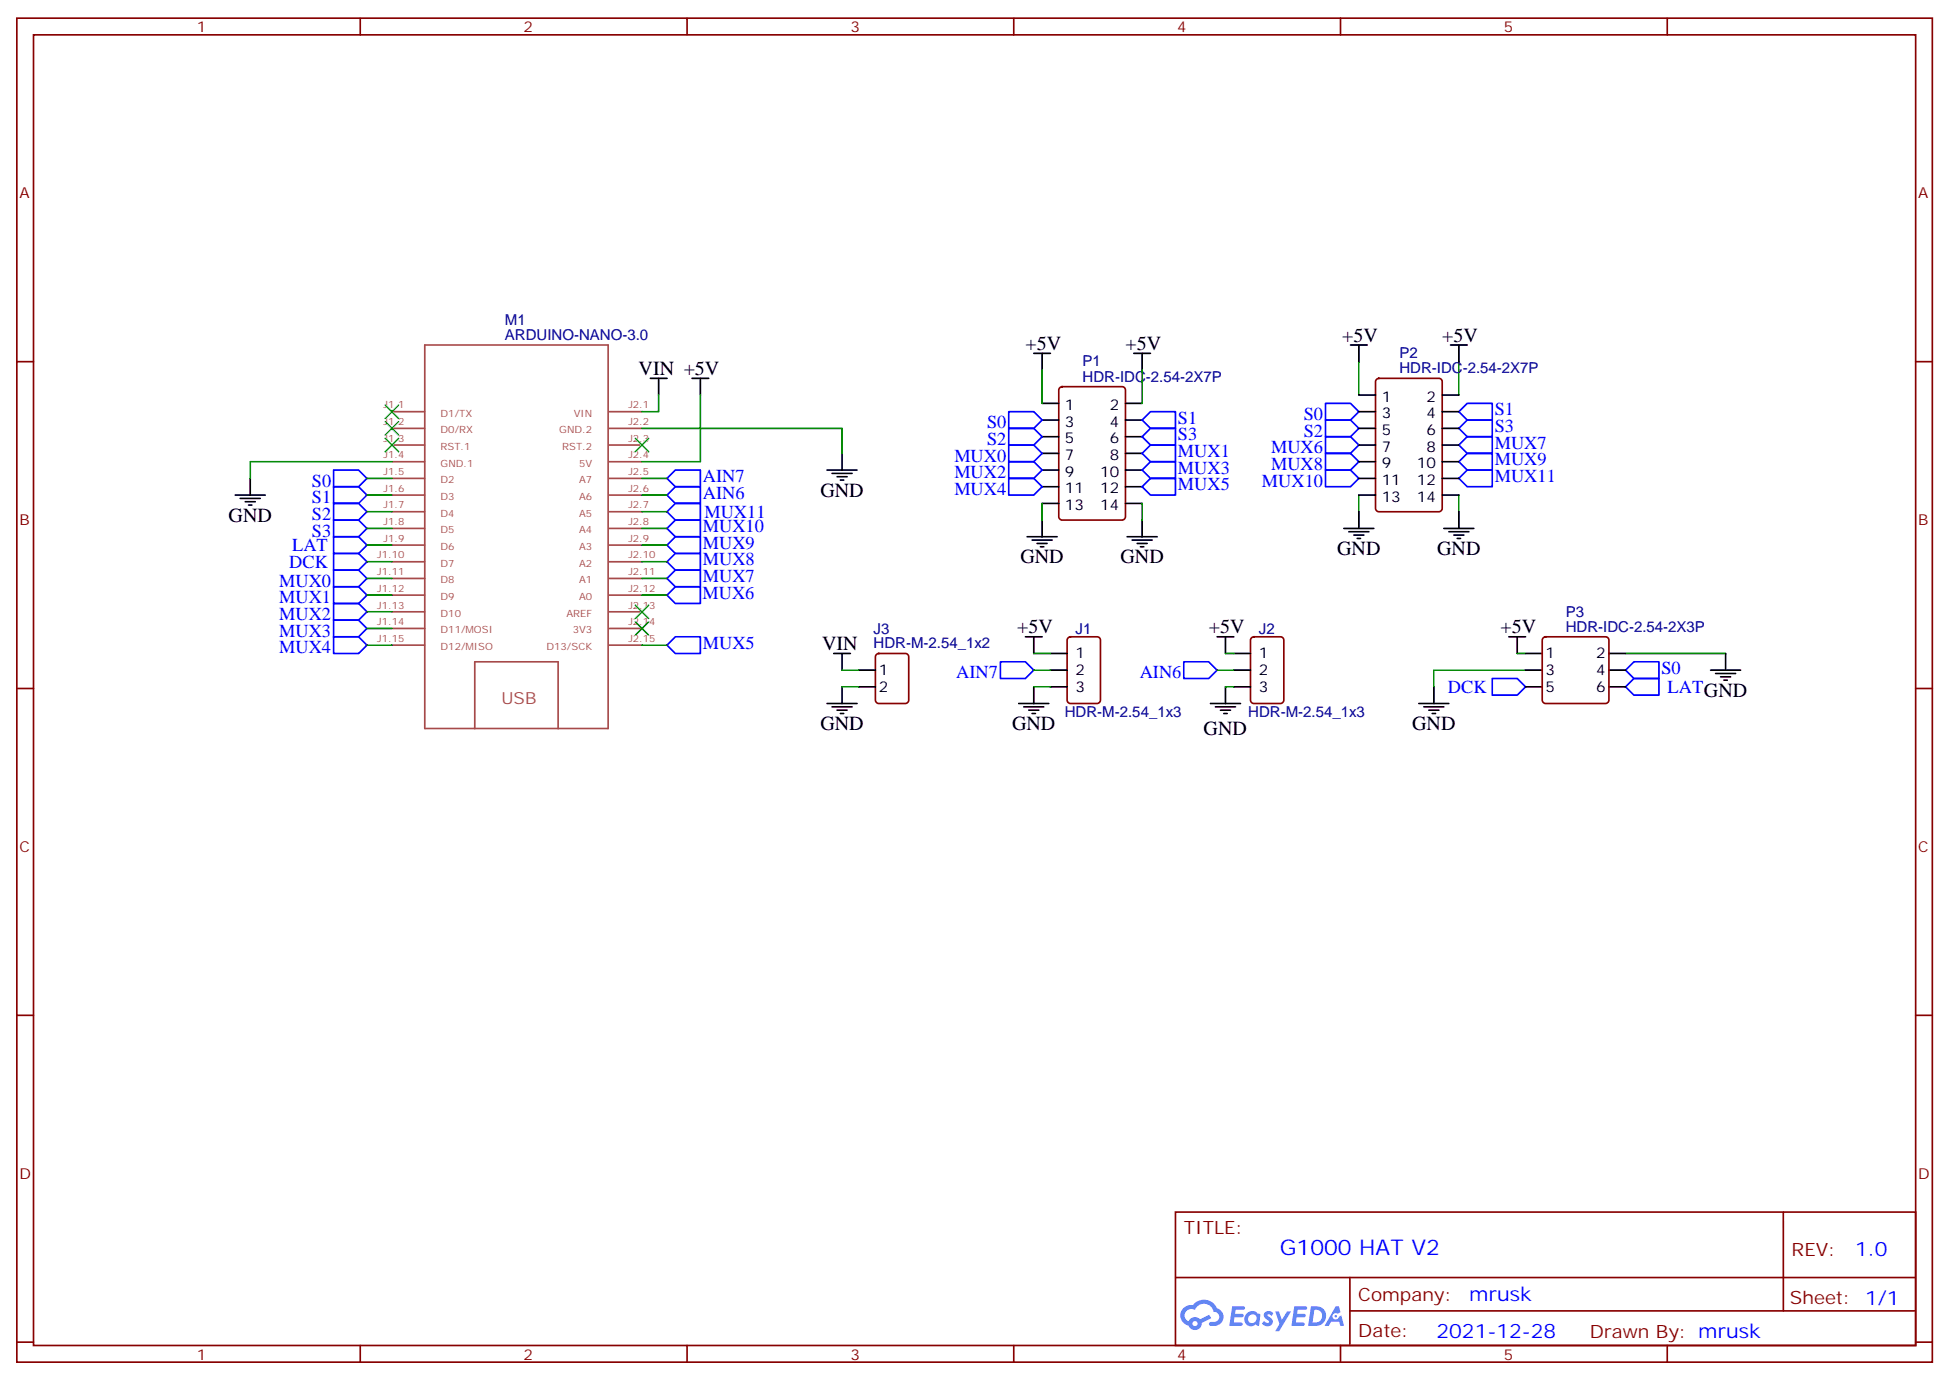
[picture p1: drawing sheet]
<svg xmlns="http://www.w3.org/2000/svg" width="412mm" height="292mm" viewBox="0 0 412 292" stroke-linecap="round" stroke-linejoin="round" font-family="sans-serif">
<g fill="none" stroke="#870000" stroke-width=".35">
<path d="M3.6 3.8h405.3v284.4h-405.3zM7.1 7.4h398.3v277.3h-398.3zM76.2 3.8v3.6M145.4 3.8v3.6M214.5 3.8v3.6M283.7 3.8v3.6M352.8 3.8v3.6M3.6 76.5h3.5M405.4 76.5h3.5M3.6 145.7h3.5M405.4 145.7h3.5M3.6 214.8h3.5"/>
<path d="M405.4 214.8h3.5M248.7 256.4h156.7v28.3h-156.7zM377.4 256.5v20.8M248.8 270.3h156.4M285.7 277.3h119.5M285.7 270.3v14.1M3.6 284h3.5M76.2 284.7v3.5M145.4 284.7v3.5M214.5 284.7v3.5M283.7 284.7v3.5M352.8 284.7v3.5"/>
<path d="M405.4 284h3.5"/>
</g>
<g fill="#5487ff">
<path d="M267.7 277.6a1.22 1.22 0 0 1 1.7 .3l-.3 .6a.47 .47 0 0 0-.4-.5 .47 .47 0 0 0-.5 .2l.1 .2a1.55 1.55 0 0 1 1 1.5 1.34 1.34 0 0 1-2.3 .1l.5-.5 .7 .4a.29 .29 0 0 0 .4-.3 .29 .29 0 0 0-.3-.3 1.04 1.04 0 0 1-.6-1.7z"/>
<path d="M260.7 276.4h2.1a.43 .43 0 0 1 .5 0 .43 .43 0 0 1 .1 .5l-.3 .2h-1.6l-.2 .9h1.6a.37 .37 0 0 1 .3 .4 .37 .37 0 0 1-.4 .3h-1.6l-.1 1.1h1.2a.43 .43 0 0 1 .5 .1 .43 .43 0 0 1 .1 .4l-.3 .2h-2.5z"/>
<path d="M273.9 276.4h2.1a.43 .43 0 0 1 .5 0 .43 .43 0 0 1 .1 .5l-.4 .2h-1.6l-.1 .9h1.5a.37 .37 0 0 1 .3 .4 .37 .37 0 0 1-.4 .3h-1.5l-.2 1.1h1.3a.43 .43 0 0 1 .5 .1 .43 .43 0 0 1 .1 .4l-.4 .2h-2.4z"/>
<path d="M282.6 276.4h.7l.4 1.2-.6 .3a.69 .69 0 0 0-1.1 .3 .69 .69 0 0 0 .5 1 .69 .69 0 0 0 .9-.6l.4-.3 .6 2.2h-.8l-.2-.9h-1.7l-.5 .9h-.9z"/>
<path d="M269.9 277.4h.7l.7 1.9 1.1-1.9h.8l-2.5 4.2h-.9l1-1.5z"/>
<path d="M277.4 276.4l-.6 4.1h1.4a2.11 2.11 0 0 0 2.4-2.1 2.11 2.11 0 0 0-2.5-2zM278.1 277.1a1.39 1.39 0 0 1 1.7 1.4 1.39 1.39 0 0 1-1.8 1.3h-.2z"/>
<path d="M263.7 278a1.47 1.47 0 0 0-.1 2.1 1.47 1.47 0 0 0 2.1 .1l.7 .3 .3-2.3-.1-.2-.5-.1a1.49 1.49 0 0 0-2.4 .1zM264.4 278.4a.92 .92 0 0 1 1.5 .5 .92 .92 0 0 1-1.2 1 .9 .9 0 0 1-.3-1.5z"/>
<path d="M250.4 276.7a2.18 2.18 0 0 0 1.1 3.8 1.44 1.44 0 0 0 1.7 .9 1.44 1.44 0 0 0 1.1-1.5l2-1-.4-.7-1.9 .9a1.47 1.47 0 0 0-2.5 .5 1.39 1.39 0 0 1-.6-2 1.39 1.39 0 0 1 2-.5 2.08 2.08 0 0 1 2.1-1.3 2.08 2.08 0 0 1 1.8 1.7 1.07 1.07 0 0 1 1.2 1 1.07 1.07 0 0 1-1 1.2h-.6a.43 .43 0 0 0-.6 .3 .43 .43 0 0 0 .4 .5 2 2 0 0 0 2.4-1 2 2 0 0 0-.6-2.5l-.5-.2a2.98 2.98 0 0 0-5.1-.7l-1 .1zM252.3 280a.55 .55 0 0 1 1.1 0 .55 .55 0 0 1-1.1 0z"/>
<circle cx="282.7" cy="278.5" r=".26"/>
</g>
<g fill="none" stroke="#a64a4a" stroke-width=".35">
<path d="M89.9 73h38.8v81.1h-38.8zM82.9 87.1h7M82.9 90.6h7M82.9 94.2h7M82.9 97.7h7M128.9 87.1h7M128.9 90.6h7M128.9 94.2h7M128.9 97.7h7M82.9 101.2h7M82.9 104.7h7M82.9 108.3h7"/>
<path d="M82.9 111.8h7M82.9 115.3h7M82.9 118.9h7M128.9 101.2h7M128.9 104.7h7M128.9 108.3h7M128.9 111.8h7M128.9 115.3h7M128.9 118.9h7M82.9 122.4h7M82.9 125.9h7M82.9 129.4h7"/>
<path d="M82.9 133h7M82.9 136.5h7M128.9 122.4h7M128.9 125.9h7M128.9 129.4h7M128.9 133h7M128.9 136.5h7M100.5 154.1v-14.1h17.6v14.1"/>
</g>
<g fill="none" stroke="#00f" stroke-width=".35">
<path d="M70.6 99.4h5.3l1.7 1.8-1.7 1.8h-5.3zM213.5 87.1h5.3l1.7 1.8-1.7 1.7h-5.3zM213.5 90.6h5.3l1.7 1.8-1.7 1.8h-5.3zM213.5 94.2h5.3l1.7 1.7-1.7 1.8h-5.3zM213.5 97.7h5.3l1.7 1.7-1.7 1.8h-5.3zM241.7 88.9l1.8-1.8h5.2v3.5h-5.2zM241.7 92.4l1.8-1.8h5.2v3.6h-5.2zM241.7 95.9l1.8-1.7h5.2v3.5h-5.2zM241.7 99.4l1.8-1.7h5.2v3.5h-5.2zM280.5 99.4h5.3l1.7 1.8-1.7 1.8h-5.3zM280.5 95.9h5.3l1.7 1.8-1.7 1.7h-5.3zM280.5 92.4h5.3l1.7 1.8-1.7 1.7h-5.3z"/>
<path d="M280.5 88.9h5.3l1.7 1.7-1.7 1.8h-5.3zM280.5 85.3h5.3l1.7 1.8-1.7 1.8h-5.3zM308.7 97.7l1.8-1.8h5.3v3.5h-5.3zM308.7 94.2l1.8-1.8h5.3v3.5h-5.3zM308.7 90.6l1.8-1.7h5.3v3.5h-5.3zM308.7 87.1l1.8-1.8h5.3v3.6h-5.3zM70.6 103h5.3l1.7 1.7-1.7 1.8h-5.3zM70.6 106.5h5.3l1.7 1.8-1.7 1.7h-5.3zM70.6 110h5.3l1.7 1.8-1.7 1.8h-5.3zM70.6 113.6h5.3l1.7 1.7-1.7 1.8h-5.3zM70.6 117.1h5.3l1.7 1.8-1.7 1.7h-5.3zM141.1 111.8l1.8-1.8h5.3v3.6h-5.3z"/>
<path d="M141.1 108.3l1.8-1.8h5.3v3.5h-5.3zM141.1 118.9l1.8-1.8h5.3v3.5h-5.3zM141.1 115.3l1.8-1.7h5.3v3.5h-5.3zM141.1 104.7l1.8-1.7h5.3v3.5h-5.3zM141.1 101.2l1.8-1.8h5.3v3.6h-5.3zM213.5 101.2h5.3l1.7 1.8-1.7 1.7h-5.3zM241.7 103l1.8-1.8h5.2v3.5h-5.2zM308.7 101.2l1.8-1.8h5.3v3.6h-5.3zM70.6 127.7h5.3l1.7 1.7-1.7 1.8h-5.3zM70.6 120.6h5.3l1.7 1.8-1.7 1.7h-5.3zM70.6 124.1h5.3l1.7 1.8-1.7 1.8h-5.3zM70.6 131.2h5.3l1.7 1.8-1.7 1.7h-5.3z"/>
<path d="M70.6 134.7h5.3l1.7 1.8-1.7 1.8h-5.3zM141.1 136.5l1.8-1.8h5.3v3.6h-5.3zM141.1 125.9l1.8-1.8h5.3v3.6h-5.3zM141.1 122.4l1.8-1.8h5.3v3.5h-5.3zM211.7 140h5.3l1.8 1.8-1.8 1.7h-5.3zM250.5 140h5.3l1.8 1.8-1.8 1.7h-5.3zM315.8 143.5h5.3l1.7 1.8-1.7 1.8h-5.3zM344 145.3l1.8-1.8h5.2v3.6h-5.2zM344 141.8l1.8-1.8h5.2v3.5h-5.2z"/>
</g>
<g fill="none" stroke="#000" stroke-width=".35">
<path d="M218.8 74.8h3.5M220.5 74.8v3.5M239.9 74.8h3.6M241.7 74.8v3.5M285.8 73h3.5M287.5 73v3.5M307 73h3.5M308.7 73v3.5M137.6 80h3.5M139.4 80v3.6M146.4 80h3.6M148.2 80v3.6"/>
<path d="M175 99.4h6.4M178.2 95.9v3.5M220.5 99.4h3.5M220.5 85.3h3.5M220.5 88.9h3.5M220.5 92.4h3.5M220.5 95.9h3.5M238.2 99.4h3.5M238.2 85.3h3.5M238.2 88.9h3.5M238.2 92.4h3.5M238.2 95.9h3.5"/>
<path d="M287.5 83.6h3.6M287.5 87.1h3.6M287.5 90.6h3.6M287.5 97.7h3.6M287.5 94.2h3.6M305.2 83.6h3.5M305.2 87.1h3.5M305.2 90.6h3.5M305.2 97.7h3.5M305.2 94.2h3.5M49.8 104.7h6.3M50.8 105.4h4.3"/>
<path d="M51.9 106.2h2.1M52.6 106.9h.7M53 101.2v3.5M176.1 100.2h4.2M177.1 100.9h2.1M177.8 101.6h.7M217.3 113.6h6.4M218.4 114.3h4.2M219.5 115h2.1M220.2 115.7h.7M220.5 106.5h3.5M220.5 103h3.5"/>
<path d="M220.5 110v3.6M238.2 106.5h3.5M238.2 103h3.5M238.5 113.6h6.4M239.6 114.3h4.2M240.6 115h2.1M241.3 115.7h.7M241.7 110v3.6M284.4 111.8h6.3M285.4 112.5h4.3M286.5 113.2h2.1M287.2 113.9h.7"/>
<path d="M287.5 104.7h3.6M287.5 108.3v3.5M287.5 101.2h3.6M305.2 104.7h3.5M305.2 101.2h3.5M305.5 111.8h6.4M306.6 112.5h4.2M307.7 113.2h2.1M308.4 113.9h.7M308.7 108.3v3.5M176.4 138.3h3.6M178.2 138.3v3.5"/>
<path d="M217 134.7h3.5M218.8 134.7v3.6M222.3 138.3h3.5M257.6 134.7h3.5M259.3 134.7v3.6M261.1 138.3h3.5M319.3 134.7h3.5M321.1 134.7v3.6M322.8 138.3h3.6M340.5 138.3h3.5M365.2 138.3v3.5M175 148.8h6.4"/>
<path d="M176.1 149.5h4.2M177.1 150.2h2.1M177.8 151h.7M178.2 145.3v3.5M181.7 145.3h3.5M181.7 141.8h3.5M215.6 148.8h6.3M216.6 149.5h4.3M217.7 150.2h2.1M218.4 151h.7M218.8 145.3v3.5M222.3 145.3h3.5"/>
<path d="M222.3 141.8h3.5M256.2 148.8h6.3M257.2 149.5h4.2M258.3 150.2h2.1M259 151h.7M259.3 145.3v3.5M261.1 145.3h3.5M261.1 141.8h3.5M300.2 148.8h6.4M301.3 149.5h4.2M302.4 150.2h2.1M303.1 151h.7"/>
<path d="M303.4 145.3v3.5M322.8 145.3h3.6M322.8 141.8h3.6M340.5 145.3h3.5M340.5 141.8h3.5M362 141.8h6.3M363 142.5h4.3M364.1 143.2h2.1M364.8 143.9h.7"/>
</g>
<g fill="none" stroke="#008700" stroke-width=".35">
<path d="M220.5 78.3v7M241.7 78.3v7M287.5 76.5v7.1M308.7 76.5v7.1M82.9 97.7h-29.9v3.5M135.9 90.6h42.3v5.3M139.4 83.6v3.5h-3.5M148.2 83.6v14.1h-12.3M77.6 118.9h5.3M77.6 115.3h5.3M77.6 101.2h5.3M77.6 104.7h5.3"/>
<path d="M77.6 108.3h5.3M77.6 111.8h5.3M135.9 118.9h5.2M135.9 115.3h5.2M135.9 101.2h5.2M135.9 104.7h5.2M135.9 108.3h5.2M135.9 111.8h5.2M220.5 106.5v3.5M241.7 106.5v3.5M287.5 104.7v3.6M308.7 104.7v3.6"/>
<path d="M77.6 136.5h5.3M77.6 133h5.3M77.6 125.9h5.3M77.6 122.4h5.3M77.6 129.4h5.3M135.9 136.5h5.2M135.9 125.9h5.2M135.9 122.4h5.2M218.8 138.3h3.5M259.3 138.3h1.8M321.1 138.3h1.7M344 138.3h21.2"/>
<path d="M178.2 141.8h3.5M178.2 145.3h3.5M218.8 141.8h3.5M218.8 145.3h3.5M257.6 141.8h3.5M259.3 145.3h1.8M322.8 141.8h-19.4v3.5"/>
</g>
<path d="M81.5 92.7l2.8 2.9M81.5 85.7l2.8 2.8M81.5 89.2l2.8 2.8M84.3 92.7l-2.8 2.9M84.3 85.7l-2.8 2.8M84.3 89.2l-2.8 2.8M134.4 92.7l2.9 2.9M137.3 92.7l-2.9 2.9M134.4 131.6l2.9 2.8M134.4 128l2.9 2.8M137.3 131.6l-2.9 2.8M137.3 128l-2.9 2.8" fill="none" stroke="#3c3" stroke-width=".35"/>
<path d="M224.3 82l.5-.2h12.7a.71 .71 0 0 1 .7 .7v26.8a.76 .76 0 0 1-.7 .7h-12.7a.76 .76 0 0 1-.8-.7v-26.8zM291.3 80.3l.5-.3h12.7a.71 .71 0 0 1 .7 .8v26.8a.76 .76 0 0 1-.7 .7h-12.7a.76 .76 0 0 1-.7-.7v-26.8zM185.5 138.5l.4-.2h5.7a.71 .71 0 0 1 .7 .7v9.1a.76 .76 0 0 1-.7 .7h-5.7a.76 .76 0 0 1-.7-.7v-9.1zM226 134.9l.5-.2h5.7a.71 .71 0 0 1 .7 .7v12.7a.76 .76 0 0 1-.7 .7h-5.7a.76 .76 0 0 1-.7-.7v-12.7zM264.9 134.9l.4-.2h5.7a.71 .71 0 0 1 .7 .7v12.7a.76 .76 0 0 1-.7 .7h-5.7a.76 .76 0 0 1-.7-.7v-12.7zM326.6 134.9l.5-.2h12.7a.71 .71 0 0 1 .7 .7v12.7a.76 .76 0 0 1-.7 .7h-12.7a.76 .76 0 0 1-.7-.7v-12.7z" fill="none" stroke="#870000" stroke-width=".35"/>
<text font-size="4.6" fill="#00f" x="270.8" y="265.5">G1000 HAT V2</text>
<g font-size="4.2">
<text x="217" y="74">+5V</text>
<text x="238.2" y="74">+5V</text>
<text x="284" y="72.3">+5V</text>
<text x="305.2" y="72.3">+5V</text>
<text x="135.1" y="79.3">VIN +5V</text>
<text x="173.6" y="105.1">GND</text>
<text x="48.4" y="110.4">GND</text>
<text x="215.9" y="119.2">GND</text>
<text x="237.1" y="119.2">GND</text>
<text x="283" y="117.4">GND</text>
<text x="304.1" y="117.4">GND</text>
<text x="174" y="137.5">VIN</text>
<text x="215.2" y="134">+5V</text>
<text x="255.8" y="134">+5V</text>
<text x="317.5" y="134">+5V</text>
<text x="173.6" y="154.5">GND</text>
<text x="214.2" y="154.5">GND</text>
<text x="254.7" y="155.5">GND</text>
<text x="298.8" y="154.5">GND</text>
</g>
<g font-size="4.2" fill="#00f">
<text x="392.5" y="265.7">1.0</text>
<text x="310.9" y="275.3">mrusk</text>
<text x="304" y="283.1">2021-12-28</text>
</g>
<g font-size="3.9" fill="#00f">
<text x="249.3" y="89.6">S1</text>
<text x="275.9" y="88.9">S0</text>
<text x="316.3" y="87.9">S1</text>
<text x="208.9" y="90.6">S0</text>
<text x="208.9" y="94.2">S2</text>
<text x="249.3" y="93.2">S3</text>
<text x="269" y="95.9">MUX6</text>
<text x="275.9" y="92.4">S2</text>
<text x="316.3" y="94.9">MUX7</text>
<text x="316.3" y="91.4">S3</text>
<text x="148.7" y="102">AIN7</text>
<text x="202" y="97.7">MUX0</text>
<text x="202" y="101.2">MUX2</text>
<text x="249.3" y="96.7">MUX1</text>
<text x="249.3" y="100.2">MUX3</text>
<text x="269" y="99.4">MUX8</text>
<text x="316.3" y="102">MUX11</text>
<text x="316.3" y="98.5">MUX9</text>
<text x="66" y="103">S0</text>
<text x="66" y="106.5">S1</text>
<text x="148.7" y="105.5">AIN6</text>
<text x="202" y="104.7">MUX4</text>
<text x="249.3" y="103.8">MUX5</text>
<text x="267" y="103">MUX10</text>
<text x="66" y="110">S2</text>
<text x="66" y="113.6">S3</text>
<text x="148.7" y="112.6">MUX10</text>
<text x="149.1" y="109.5">MUX11</text>
<text x="61.8" y="116.6">LAT</text>
<text x="148.7" y="119.6">MUX8</text>
<text x="148.7" y="116.1">MUX9</text>
<text x="59.1" y="124.1">MUX0</text>
<text x="61.2" y="120.1">DCK</text>
<text x="148.7" y="123.2">MUX7</text>
<text x="59.1" y="131.2">MUX2</text>
<text x="59.1" y="127.7">MUX1</text>
<text x="148.7" y="126.7">MUX6</text>
<text x="59.1" y="134.7">MUX3</text>
<text x="148.7" y="137.3">MUX5</text>
<text x="59.1" y="138.3">MUX4</text>
<text x="202.4" y="143.5">AIN7</text>
<text x="241.2" y="143.5">AIN6</text>
<text x="351.6" y="142.5">S0</text>
<text x="306.4" y="146.6">DCK</text>
<text x="352.9" y="146.5">LATGND</text>
</g>
<g font-size="3.9" fill="#800">
<text x="250.5" y="261">TITLE:</text>
<text x="379.1" y="265.7">REV:</text>
<text x="287.4" y="275.2">Company:</text>
<text x="378.8" y="275.8">Sheet: 1/1</text>
<text x="287.4" y="282.9">Date:</text>
<text x="336.5" y="283">Drawn By: mrusk</text>
</g>
<text font-size="3.5" fill="#a54b4b" x="106.1" y="148.8">USB</text>
<g font-size="3.2" fill="#800">
<text x="41.7" y="6.8">1</text>
<text x="110.8" y="6.8">2</text>
<text x="180" y="6.8">3</text>
<text x="249.1" y="6.8">4</text>
<text x="318.2" y="6.8">5</text>
<text x="4.1" y="41.9">A</text>
<text x="405.9" y="41.9">A</text>
<text x="4.1" y="111.1">B</text>
<text x="405.9" y="111.1">B</text>
<text x="4.1" y="180.2">C</text>
<text x="405.9" y="180.2">C</text>
<text x="4.1" y="249.4">D</text>
<text x="405.9" y="249.4">D</text>
<text x="41.7" y="287.7">1</text>
<text x="110.8" y="287.7">2</text>
<text x="180" y="287.7">3</text>
<text x="249.1" y="287.7">4</text>
<text x="318.2" y="287.7">5</text>
</g>
<g font-size="3.2" fill="#000080">
<text x="106.8" y="71.9">ARDUINO-NANO-3.0</text>
<text x="106.8" y="68.7">M1</text>
<text x="229.1" y="77.5">P1</text>
<text x="296.1" y="75.7">P2</text>
<text x="229.1" y="80.8">HDR-IDC-2.54-2X7P</text>
<text x="296.1" y="79">HDR-IDC-2.54-2X7P</text>
<text x="331.3" y="130.6">P3</text>
<text x="184.9" y="137.2">HDR-M-2.54_1x2</text>
<text x="184.9" y="134.2">J3</text>
<text x="227.6" y="134.1">J1</text>
<text x="266.4" y="134.1">J2</text>
<text x="331.3" y="133.7">HDR-IDC-2.54-2X3P</text>
<text x="225.3" y="151.8">HDR-M-2.54_1x3</text>
<text x="264.1" y="151.8">HDR-M-2.54_1x3</text>
</g>
<g font-size="3.2">
<text x="225.4" y="86.7">1</text>
<text x="234.8" y="86.7">2</text>
<text x="292.4" y="85">1</text>
<text x="292.4" y="88.5">3</text>
<text x="301.9" y="88.5">4</text>
<text x="301.9" y="85">2</text>
<text x="225.4" y="90.3">3</text>
<text x="225.4" y="93.8">5</text>
<text x="234.8" y="93.8">6</text>
<text x="234.8" y="90.3">4</text>
<text x="292.4" y="92">5</text>
<text x="292.4" y="95.6">7</text>
<text x="301.9" y="95.6">8</text>
<text x="301.9" y="92">6</text>
<text x="225.4" y="97.3">7</text>
<text x="225.4" y="100.9">9</text>
<text x="232.8" y="100.9">10</text>
<text x="234.8" y="97.3">8</text>
<text x="292.4" y="99.1">9</text>
<text x="299.9" y="99.1">10</text>
<text x="225.4" y="104.4">11</text>
<text x="225.4" y="107.9">13</text>
<text x="232.8" y="107.9">14</text>
<text x="232.8" y="104.4">12</text>
<text x="292.4" y="102.6">11</text>
<text x="292.4" y="106.2">13</text>
<text x="299.9" y="106.2">14</text>
<text x="299.9" y="102.6">12</text>
<text x="185.9" y="142.8">1</text>
<text x="227.6" y="139.3">1</text>
<text x="227.6" y="142.8">2</text>
<text x="266.4" y="139.3">1</text>
<text x="266.4" y="142.8">2</text>
<text x="327.1" y="139.3">1</text>
<text x="327.1" y="142.8">3</text>
<text x="337.7" y="139.3">2</text>
<text x="337.7" y="142.8">4</text>
<text x="185.9" y="146.4">2</text>
<text x="227.6" y="146.4">3</text>
<text x="266.4" y="146.4">3</text>
<text x="327.1" y="146.4">5</text>
<text x="337.7" y="146.4">6</text>
</g>
<g font-size="2.1" fill="#a54b4b">
<text x="81.2" y="86.4">J1.1</text>
<text x="81.2" y="89.9">J1.2</text>
<text x="93.2" y="88.1">D1/TX</text>
<text x="121.4" y="88.1">VIN</text>
<text x="133" y="86.4">J2.1</text>
<text x="133" y="89.9">J2.2</text>
<text x="81.2" y="93.5">J1.3</text>
<text x="93.2" y="91.7">D0/RX</text>
<text x="93.2" y="95.2">RST.1</text>
<text x="118.4" y="91.7">GND.2</text>
<text x="119" y="95.2">RST.2</text>
<text x="133" y="93.5">J2.3</text>
<text x="81.2" y="97">J1.4</text>
<text x="81.2" y="100.5">J1.5</text>
<text x="93.2" y="98.7">GND.1</text>
<text x="122.5" y="98.7">5V</text>
<text x="133" y="97">J2.4</text>
<text x="133" y="100.5">J2.5</text>
<text x="81.2" y="104">J1.6</text>
<text x="81.2" y="107.6">J1.7</text>
<text x="93.2" y="102.3">D2</text>
<text x="93.2" y="105.8">D3</text>
<text x="122.5" y="102.3">A7</text>
<text x="122.5" y="105.8">A6</text>
<text x="133" y="104">J2.6</text>
<text x="133" y="107.6">J2.7</text>
<text x="81.2" y="111.1">J1.8</text>
<text x="93.2" y="109.3">D4</text>
<text x="93.2" y="112.8">D5</text>
<text x="122.5" y="109.3">A5</text>
<text x="122.5" y="112.8">A4</text>
<text x="133" y="111.1">J2.8</text>
<text x="79.8" y="118.2">J1.10</text>
<text x="81.2" y="114.6">J1.9</text>
<text x="93.2" y="116.4">D6</text>
<text x="93.2" y="119.9">D7</text>
<text x="122.5" y="116.4">A3</text>
<text x="122.5" y="119.9">A2</text>
<text x="133" y="114.6">J2.9</text>
<text x="133" y="118.2">J2.10</text>
<text x="79.8" y="121.7">J1.11</text>
<text x="79.8" y="125.2">J1.12</text>
<text x="93.2" y="123.4">D8</text>
<text x="122.5" y="123.4">A1</text>
<text x="133" y="121.7">J2.11</text>
<text x="133" y="125.2">J2.12</text>
<text x="79.8" y="128.7">J1.13</text>
<text x="93.2" y="126.9">D9</text>
<text x="93.2" y="130.5">D10</text>
<text x="119.9" y="130.5">AREF</text>
<text x="122.5" y="126.9">A0</text>
<text x="133" y="128.7">J2.13</text>
<text x="79.8" y="132.3">J1.14</text>
<text x="79.8" y="135.8">J1.15</text>
<text x="93.2" y="134">D11/MOSI</text>
<text x="93.2" y="137.5">D12/MISO</text>
<text x="115.7" y="137.5">D13/SCK</text>
<text x="121.2" y="134">3V3</text>
<text x="133" y="132.3">J2.14</text>
<text x="133" y="135.8">J2.15</text>
</g>
</svg>
